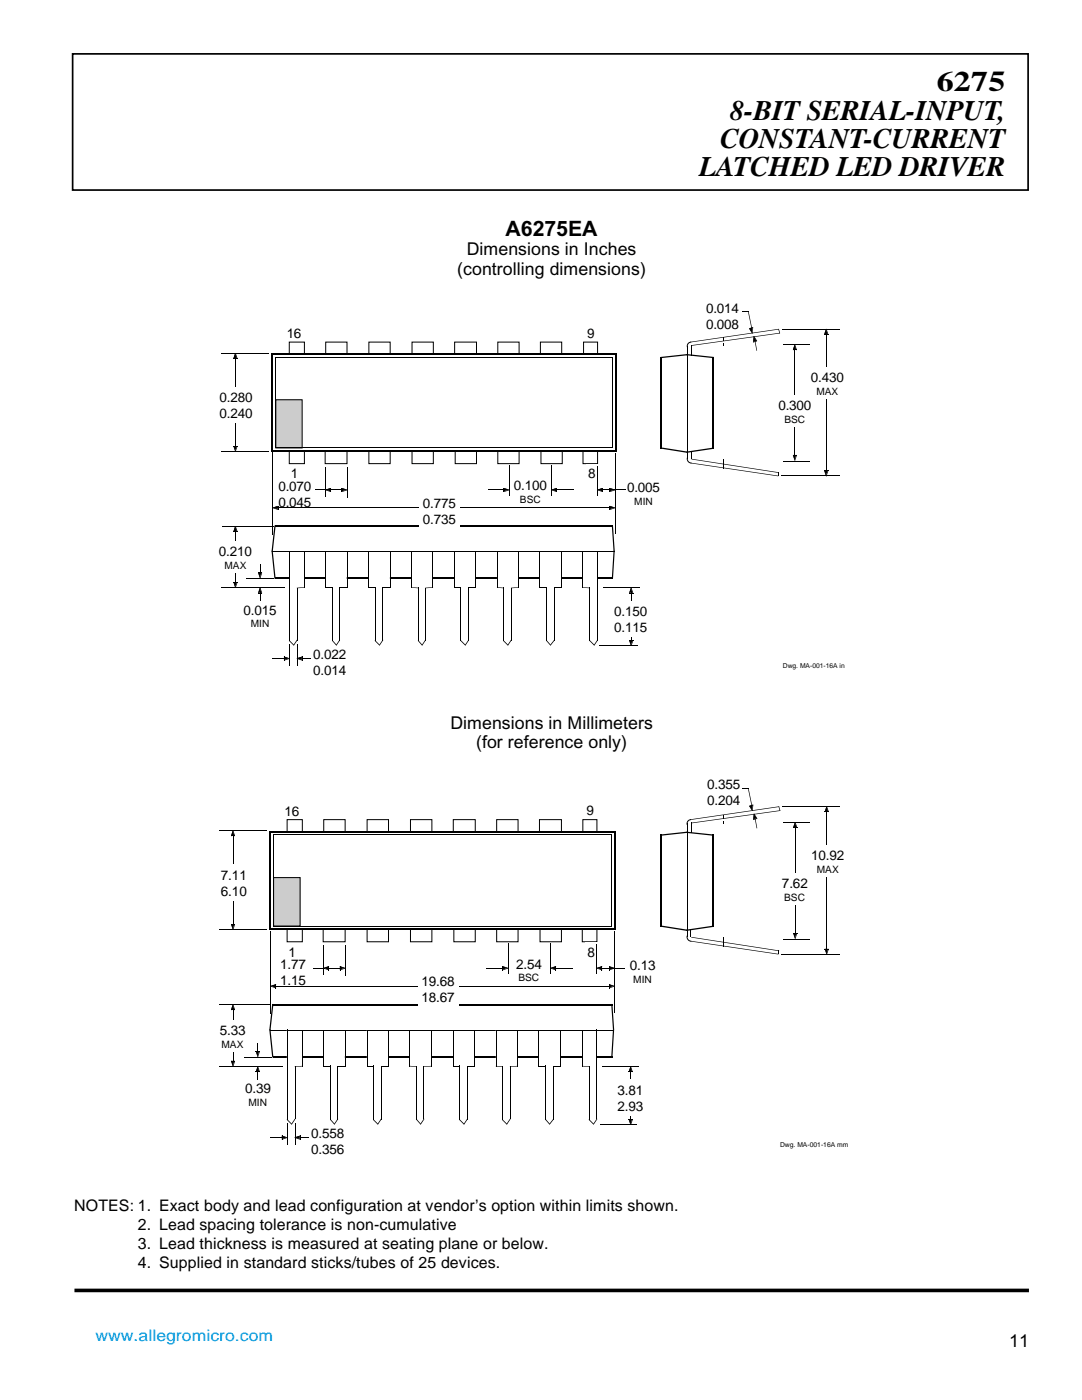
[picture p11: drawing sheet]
<svg xmlns="http://www.w3.org/2000/svg" width="216mm" height="279mm" viewBox="0 0 216 279" stroke-linecap="round" stroke-linejoin="round" font-family="sans-serif">
<path d="M14.5 10.8h190.6v27.1h-190.6z" fill="none" stroke="#000" stroke-width=".34"/>
<path d="M14.9 257.5h190.4" fill="none" stroke="#000" stroke-width=".72" stroke-linecap="butt"/>
<path d="M131.9 166.6v18.4M142.3 166.6v18.4" fill="none" stroke="#000" stroke-width=".22"/>
<path d="M137.1 164.4v22.6M138 164.2v2M156.3 164.1h5.2M158.7 165.1v21.2M156.3 187.5h5.2" fill="none" stroke="#000" stroke-width=".2"/>
<g fill="#000">
<path d="M148.2 157.3h1.2v.2h-1.2zM149.3 157.5h.1l.7 3.3h-.1zM131.8 166.6l5.3-.6v.2l-5.1 .6h-.2zM136.9 166l5.5 .6v.2l-5.5-.6zM144.3 163.9h.2v.5h-.2zM144.3 162.6h.2v.7h-.2zM149.5 160.8l.7 1zM149.5 160.8l.5-.1-.4 .2zM149.8 160.7l.5-.1-.3 .2zM150.2 160.6l.1 .1-.1 1.1h-.1zM150.4 162.4l.1 .1-.1 1.1h-.1zM150.4 162.4l.7 1z"/>
<path d="M150.6 163.4h.1l.4 1.9h-.1zM150.3 163.5l.4-.1-.3 .2zM150.6 163.4l.5-.1-.4 .2zM137.7 163.5l17.8-2.6v.1l-17.7 2.6zM155.4 160.9h.1l.2 .9h-.1zM137.9 164.2l17.8-2.5v.1l-17.7 2.5zM158.3 165.1h.4v.1h-.4zM158.6 164.1l.1 .1-.3 1h-.1zM158.6 165.1h.5v.1h-.5zM158.6 164.1h.1l.4 1.1h-.1zM132 184.7l5.1 .8v.3l-5.1-.8zM137.8 185.5h.1v1.5h-.1z"/>
<path d="M137.8 187.8l17.6 2.6v.1l-17.6-2.6zM137.9 187l17.6 2.7v.1l-17.6-2.7zM136.9 185.5l5.5-.8v.3l-5.3 .8h-.2zM144.3 187.1h.2v1h-.2zM144.3 188h.2v.9h-.2zM155.4 189.7h.1v.8h-.1zM158.3 186.2h.1l.3 1.1h-.1zM158.3 186.2h.4v.1h-.4zM158.6 186.2h.5v.1h-.5zM159 186.2l.1 .1-.4 1h-.1z"/>
</g>
<path d="M149.5 160.8l.7-.2-.1 1.1zM150.4 162.4l.6 .9-.7 .2zM158.6 164.1l.4 1h-.7zM158.3 186.2h.7l-.4 1z" fill="#000"/>
<path d="M155.4 174.3h6.6v6.3h-6.6z" fill-rule="evenodd" fill="#fff"/>
<path d="M137.9 163.6a.79 .79 0 0 0-.8 1M156.1 161h11.5M165 161.9v27.6M137.1 186.7v.2a.84 .84 0 0 0 .8 .9M155.9 190.4h11.7" fill="none" stroke="#000" stroke-width=".2"/>
<path d="M164.9 160.9l.3 1h-.6zM164.6 189.4h.6l-.3 1z" fill="#000"/>
<path d="M164.6 161.9h.4v.2h-.4zM164.9 160.9l.1 .1-.3 1.1h-.1zM164.9 161.9h.5v.2h-.5zM164.9 160.9h.1l.4 1.2h-.2zM164.6 189.4h.1l.3 1.1h-.1zM164.6 189.4h.4v.1h-.4zM164.9 189.4h.5v.1h-.5zM165.2 189.4l.2 .1-.4 1h-.1z" fill="#000"/>
<path d="M161.2 168.7h8.1v6.3h-8.1z" fill-rule="evenodd" fill="#fff"/>
<path d="M54.5 175.1h5.4v9.8h-5.4z" fill="#ccc"/>
<g fill="none" stroke="#000" stroke-width=".2">
<path d="M54.5 166.6h67.6M54.6 175.1h5.3v9.7h-5.3zM54.6 166.7v18.2M57.3 163.6h3v2.4h-3zM64.6 163.6h4.3v2.4h-4.3zM73.3 163.6h4.2v2.4h-4.2zM99.1 163.6h4.3v2.4h-4.3zM107.6 163.6h4.4v2.4h-4.4zM116.3 163.6h2.8v2.4h-2.8zM122 166.7v18.2M53.9 185.8v16.5M54.5 184.8h67.6"/>
<path d="M57.3 185.5h3v2.5h-3zM64.5 185.5h4.4v2.5h-4.4zM64.6 188.6v5.9M68.9 188.6v6.1M73.3 185.5h4.2v2.5h-4.2zM99.1 185.5h4.3v2.5h-4.3zM101.5 188.2v6.2M107.8 185.5h4.2v2.5h-4.2zM109.9 188.2v6.2M116.2 185.5h2.9v2.5h-2.9zM122.7 185.9v16.1M43.6 212.9h12.7"/>
<path d="M43.7 200.5h10.4M48.7 211h5.5M53.9 205.6h68.6M120.2 212.8h7.3M119.8 224.5h7.3"/>
</g>
<path d="M53.8 166h69M53.9 165.9v19.6M122.8 165.9v19.6M53.8 185.4h69M54.4 200.5h67.8M54.4 210.9h67.8" fill="none" stroke="#000" stroke-width=".22"/>
<path d="M53.8 205.4h.2l.5 5.6h-.2zM54.3 200.4h.2v.2l-.5 5h-.2zM122 200.4h.2l.3 5.1h-.2zM122.3 205.4h.2v.2l-.3 5.4h-.2z" fill="#000"/>
<path d="M57.2 205.5h3.1v7.2l-1.5 .1v10.5l-.7 1-.9-.9z" fill-rule="evenodd" fill="#fff"/>
<path d="M57.2 205.6h3.2M57.3 205.5v18M58.9 212.8v10.6M60.3 205.5v7.3" fill="none" stroke="#000" stroke-width=".2"/>
<path d="M58.8 212.8l1.6-.1v.1l-1.5 .1zM60.3 205.5l.1 .1zM57.2 223.4l1 1zM58.8 223.3l.1 .1-.8 1z" fill="#000"/>
<path d="M98.9 205.5h4.3v7.2l-1.5 .1v10.5l-.6 1-.9-.9v-10.6l-1.3-.1z" fill-rule="evenodd" fill="#fff"/>
<path d="M98.9 205.6h4.4M99 205.5v7.3M100.2 212.8v10.7M101.8 212.8v10.6M103.3 205.5v7.3" fill="none" stroke="#000" stroke-width=".2"/>
<path d="M98.9 212.7l1.4 .1v.1l-1.4-.1zM101.7 212.8l1.6-.1v.1l-1.4 .1zM103.2 205.5l.1 .1zM100.2 223.4l1 1zM101.7 223.3l.2 .1-.8 1z" fill="#000"/>
<path d="M107.5 205.5h4.4v7.2h-1.5v10.6l-.8 1-.8-.9v-10.7h-1.3z" fill-rule="evenodd" fill="#fff"/>
<path d="M107.5 205.6h4.5M107.5 205.5v7.3M108.9 212.7v10.8M110.5 212.7v10.7M111.9 205.5v7.3" fill="none" stroke="#000" stroke-width=".2"/>
<path d="M107.5 212.7h1.4v.1h-1.4zM110.4 212.7h1.6v.1h-1.6zM111.9 205.5l.1 .1zM108.8 223.4l.9 1zM110.4 223.3l.1 .1-.9 1z" fill="#000"/>
<path d="M73.2 205.5h4.3v7.2h-1.5v10.6l-.7 1-.9-.9v-10.7h-1.2z" fill-rule="evenodd" fill="#fff"/>
<path d="M73.2 205.6h4.4M73.3 205.5v7.3M74.5 212.7v10.8M76.1 212.7v10.7M77.5 205.5v7.3" fill="none" stroke="#000" stroke-width=".2"/>
<path d="M73.2 212.7h1.3v.1h-1.3zM76 212.7h1.6v.1h-1.6zM77.5 205.5l.1 .1zM74.4 223.4l1 1zM76 223.3l.1 .1-.8 1z" fill="#000"/>
<path d="M64.5 205.5h4.3v7.2h-1.4v10.6l-.7 1-.8-.9v-10.7h-1.4z" fill-rule="evenodd" fill="#fff"/>
<path d="M64.5 205.6h4.4M64.6 205.5v7.3M65.9 212.7v10.8M67.4 212.7v10.7M68.9 205.5v7.3" fill="none" stroke="#000" stroke-width=".2"/>
<path d="M64.5 212.7h1.5v.1h-1.5zM67.4 212.7h1.5v.1h-1.5zM68.8 205.5l.1 .1zM65.9 223.4l.9 1zM67.4 223.3l.1 .1-.8 1z" fill="#000"/>
<path d="M90.4 205.5h4.3v7.2h-1.5v10.6l-.7 1-.9-.9v-10.7h-1.2z" fill-rule="evenodd" fill="#fff"/>
<path d="M90.4 205.6h4.4M90.4 205.5v7.3M91.7 212.7v10.8M93.3 212.7v10.7M94.7 205.5v7.3M57.3 224.2v4.4M58.9 224.2v4.4" fill="none" stroke="#000" stroke-width=".2"/>
<path d="M90.4 212.7h1.3v.1h-1.3zM93.2 212.7h1.6v.1h-1.6zM94.7 205.5l.1 .1zM91.6 223.4l1 1zM93.2 223.3l.1 .1-.8 1z" fill="#000"/>
<path d="M116.8 188h2.9v3.9h-2.9z" fill-rule="evenodd" fill="#fff"/>
<path d="M43.7 165.8h9.5M46.5 166.8v17.7M43.7 185.5h9.5M62.4 193.2h2.4M65.6 193.2h2.3M121.8 193.2h2.9M46.5 201.5v10.3M125.9 213.8v9.7M53.9 227h2.4" fill="none" stroke="#000" stroke-width=".2"/>
<g fill="#000">
<path d="M46.4 165.8l.4 1h-.7zM46.1 184.4h.7l-.4 1zM64.5 193.2l1.1-.4v.7zM67.8 192.8l1 .4-1 .3zM119.1 193.2l1-.4v.7zM121.5 192.8l1 .4-1 .3zM46.4 200.5l.4 1h-.7zM46.1 211.7h.7l-.4 1zM51.1 209.8h.6l-.3 1zM51.4 212.8l.3 1h-.6zM125.8 212.8l.3 1h-.6zM56.2 226.6l1 .4-1 .3z"/>
<path d="M58.8 227l1-.4v.7zM125.5 223.4h.6l-.3 1z"/>
</g>
<g fill="#000">
<path d="M46.1 166.8h.5v.1h-.5zM46.4 165.8l.2 .1-.4 1h-.1zM46.4 166.8h.5v.1h-.5zM46.4 165.8h.2l.3 1.1h-.1zM46.1 184.4h.1l.4 1.1h-.2zM46.1 184.4h.5v.1h-.5zM46.4 184.4h.5v.1h-.5zM46.8 184.4l.1 .1-.3 1h-.2zM64.5 193.2l1.2 .3v.1l-1.2-.3zM65.6 193.2h.1v.4h-.1zM65.6 192.8h.1v.5h-.1zM64.5 193.2l1.2-.4v.1l-1 .4z"/>
<path d="M67.8 193.2h.1v.4h-.1zM67.8 192.8h.1v.5h-.1zM67.8 192.8l1.1 .4v.1l-1.1-.4zM67.8 193.5l1.1-.3v.1l-1 .3zM119.1 193.2l1.1 .3v.1l-1.1-.3zM120.1 193.2h1.5v.1h-1.5zM120.1 193.2h.1v.4h-.1zM120.1 192.8h.1v.5h-.1zM119.1 193.2l1.1-.4v.1l-1 .4zM121.5 193.2h.1v.4h-.1zM121.5 192.8h.1v.5h-.1zM121.5 192.8l1.1 .4v.1l-1.1-.4z"/>
<path d="M121.5 193.5l1.1-.3v.1l-1 .3zM46.1 201.5h.5v.1h-.5zM46.1 211.7h.1l.4 1.1h-.2zM46.1 211.7h.5v.1h-.5zM46.4 200.5l.2 .1-.4 1h-.1zM46.4 201.5h.5v.1h-.5zM46.4 200.5h.2l.3 1.1h-.1zM46.4 211.7h.5v.1h-.5zM46.8 211.7l.1 .1-.3 1h-.2zM51.1 209.8h.1l.3 1.1h-.1zM51.1 209.8h.4v.1h-.4zM51.1 213.8h.4v.2h-.4z"/>
<path d="M51.4 208.2h.1v1.7h-.1zM51.4 209.8h.4v.1h-.4zM51.4 213.8h.1v1.7h-.1zM51.4 212.8l.1 .1-.3 1.1h-.1zM51.4 213.8h.4v.2h-.4zM51.4 212.8h.1l.3 1.2h-.1zM51.7 209.8l.1 .1-.3 1h-.1zM125.5 213.8h.4v.2h-.4zM125.8 212.8l.1 .1-.3 1.1h-.1zM125.8 213.8h.4v.2h-.4zM125.8 212.8h.1l.3 1.2h-.1zM56.2 226.6l1.1 .4v.1l-1.1-.3z"/>
<path d="M56.2 226.6h.1v.5h-.1zM56.2 227h.1v.4h-.1zM56.2 227.3l1.1-.3v.1l-1 .3zM58.8 227l1.1 .3v.1l-1.1-.3zM59.8 227h1.7v.1h-1.7zM59.8 227h.1v.4h-.1zM59.8 226.6h.1v.5h-.1zM58.8 227l1.1-.4v.2l-1 .3zM125.5 223.4h.1l.3 1.1h-.1zM125.5 223.4h.4v.1h-.4zM125.8 223.4h.4v.1h-.4zM126.1 223.4l.1 .1-.3 1h-.1z"/>
</g>
<g fill="#fff">
<path d="M43.4 172.6h6.6v7.2h-6.6z" fill-rule="evenodd"/>
<path d="M43.2 203.6h6.6v6.3h-6.6z" fill-rule="evenodd"/>
<path d="M122.5 215.5h6.7v7.2h-6.7z" fill-rule="evenodd"/>
<path d="M116.1 205.5h3v17.8l-.7 1-.9-.9v-10.6l-1.4-.1z" fill-rule="evenodd"/>
</g>
<path d="M55 196.8h66.6M97.1 193.2h3.3M110.8 193.2h3.5M116.1 205.6h3.1M116.2 205.5v7.3M117.5 212.8v10.7M119.1 205.5v17.9" fill="none" stroke="#000" stroke-width=".2"/>
<g fill="#000">
<path d="M54 196.8l1.1 .3v.1l-1.1-.3zM55 196.8h.1v.4h-.1zM55 196.4h.1v.5h-.1zM54 196.8l1.1-.4v.1l-1 .4zM100.3 192.8l1.1 .4v.1l-1.1-.4zM100.3 192.8h.1v.5h-.1zM100.3 193.2h.1v.4h-.1zM100.3 193.5l1.1-.3v.1l-1 .3zM109.8 193.2l1.2 .3v.1l-1.2-.3zM110.8 193.2h.2v.4h-.2zM110.8 192.8h.2v.5h-.2zM109.8 193.2l1.2-.4v.1l-1.1 .4z"/>
<path d="M121.5 196.8h.1v.4h-.1zM121.5 196.4h.1v.5h-.1zM121.5 196.4l1.1 .4v.1l-1.1-.4zM121.5 197.1l1.1-.3v.1l-1 .3zM116.1 212.7l1.5 .1v.1l-1.5-.1zM119.1 205.5l.1 .1zM117.5 223.4l1 1zM119.1 223.3l.1 .1-.8 1z"/>
</g>
<path d="M54 196.8l1-.4v.7zM100.3 192.8l1 .4-1 .3zM109.8 193.2l1-.4v.7zM121.5 196.4l1 .4-1 .3z" fill="#000"/>
<path d="M83.4 193.8h8.1v7.2h-8.1z" fill-rule="evenodd" fill="#fff"/>
<path d="M81.9 163.6h4.3v2.4h-4.3zM90.4 163.6h4.4v2.4h-4.4zM81.9 185.5h4.3v2.5h-4.3zM90.6 185.5h4.2v2.5h-4.2z" fill="none" stroke="#000" stroke-width=".2"/>
<path d="M81.7 205.5h4.3v7.2l-1.5 .1v10.5l-.6 1-.8-.9v-10.6l-1.4-.1z" fill-rule="evenodd" fill="#fff"/>
<path d="M137.1 69.1v22.5M138 68.9v2M156.2 68.8h5.3M158.6 69.8v21.1M156.2 92.1h5.3M119.1 188.5v5.9M81.7 205.6h4.4M81.8 205.5v7.3M83.1 212.8v10.7M84.6 212.8v10.6M86.1 205.5v7.3" fill="none" stroke="#000" stroke-width=".2"/>
<g fill="#000">
<path d="M131.8 71.2l5.4-.5v.2l-5.2 .6h-.2zM137 70.7l5.4 .5v.3l-5.4-.6zM144.3 68.6h.2v.5h-.2zM144.3 67.3h.2v.7h-.2zM148.2 62.1h1.2v.1h-1.2zM149.3 62.2h.1l.7 3.3h-.2zM149.5 65.5l.7 1zM149.5 65.5l.4-.1-.3 .2zM149.8 65.4l.5-.1-.4 .2zM150.2 65.3l.1 .1-.1 1.1h-.1zM150.4 67.1l.1 .1-.1 1.1h-.1zM150.4 67.1l.7 1z"/>
<path d="M150.6 68.1h.1l.4 1.9h-.2zM150.3 68.2l.4-.1-.3 .2zM150.6 68.1l.5-.1-.4 .2zM137.7 68.2l17.7-2.6v.2l-17.5 2.5zM155.3 65.6h.1l.2 .9h-.1zM138 68.9l17.6-2.5v.1l-17.5 2.5zM158.2 69.8h.5v.1h-.5zM158.6 68.8l.1 .1-.4 1h-.1zM158.6 69.8h.4v.1h-.4zM158.6 68.8h.1l.3 1.1h-.1zM132 89.3l5.2 .8v.2l-5.2-.7zM137.9 90.1h.1v1.5h-.1z"/>
<path d="M137.9 92.4l17.4 2.5v.1l-17.4-2.5zM138 91.6l17.4 2.7v.1l-17.4-2.7zM137 90.1l5.4-.8v.3l-5.2 .7h-.2zM144.3 91.7h.2v1h-.2zM144.3 92.6h.2v.9h-.2zM155.3 94.3h.1v.7h-.1zM158.2 90.8h.1l.4 1.1h-.1zM158.2 90.8h.5v.1h-.5zM158.6 90.8h.4v.1h-.4zM158.9 90.8l.1 .1-.3 1h-.1zM81.7 212.7l1.5 .1v.1l-1.5-.1zM84.5 212.8l1.6-.1v.1l-1.4 .1z"/>
<path d="M86 205.5l.1 .1zM83.1 223.4l.9 1zM84.5 223.3l.2 .1-.8 1z"/>
</g>
<path d="M131.9 71.2v18.4M142.3 71.2v18.4" fill="none" stroke="#000" stroke-width=".22"/>
<g fill="#000">
<path d="M149.5 65.5l.7-.2-.1 1.1zM158.6 68.8l.3 1h-.7zM158.2 90.8h.7l-.3 1z"/>
<path d="M150.4 67.1l.5 .9-.6 .2z" fill-rule="evenodd"/>
</g>
<path d="M154.6 78.9h8.1v6.3h-8.1z" fill-rule="evenodd" fill="#fff"/>
<path d="M137.9 68.3a.78 .78 0 0 0-.7 1M156.1 65.7h11.4M164.9 66.7v27.3M137.2 91.3l-.1 .1a.84 .84 0 0 0 .9 1M155.9 95h11.6" fill="none" stroke="#000" stroke-width=".2"/>
<path d="M164.8 65.6l.4 1.1h-.7zM164.5 93.9h.7l-.4 1z" fill="#000"/>
<path d="M164.5 66.7h.4v.1h-.4zM164.8 65.6l.1 .2-.3 1h-.1zM164.8 66.7h.5v.1h-.5zM164.8 65.6h.1l.4 1.2h-.1zM164.5 93.9h.1l.3 1.1h-.1zM164.5 93.9h.4v.1h-.4zM164.8 93.9h.5v.1h-.5zM165.2 93.9l.1 .1-.4 1h-.1z" fill="#000"/>
<path d="M161.1 73.4h8.1v6.2h-8.1z" fill-rule="evenodd" fill="#fff"/>
<path d="M55 79.7h5.4v9.8h-5.4z" fill="#ccc"/>
<g fill="none" stroke="#000" stroke-width=".2">
<path d="M55 71.3h67.2M55 71.3v18.2M55 79.8h5.3v9.6h-5.3zM57.7 68.3h3v2.4h-3zM65 68.3h4.2v2.4h-4.2zM73.6 68.3h4.3v2.4h-4.3zM99.3 68.3h4.3v2.4h-4.3zM107.8 68.3h4.3v2.4h-4.3zM116.4 68.3h2.8v2.4h-2.8zM122.1 71.3v18.2M54.4 90.3v16.5M55 89.4h67.2"/>
<path d="M57.7 90.1h3v2.4h-3zM64.9 90.1h4.3v2.4h-4.3zM65 93.1v6M69.2 93.1v6.2M73.6 90.1h4.3v2.4h-4.3zM99.3 90.1h4.3v2.4h-4.3zM101.7 92.8v6.2M107.9 90.1h4.3v2.4h-4.3zM110.1 92.8v6.2M116.3 90.1h2.9v2.4h-2.9zM122.8 90.5v16.1M44.1 117.3h12.7"/>
<path d="M44.2 105h10.3M49.2 115.4h5.4M54.3 110.1h68.3M120.3 117.2h7.3M119.6 128.9h7.6"/>
</g>
<path d="M54.2 70.7h68.7M54.3 70.6v19.5M122.9 70.6v19.5M54.2 90h68.7M54.9 105h67.4M54.9 115.4h67.4" fill="none" stroke="#000" stroke-width=".22"/>
<path d="M54.2 109.9h.2l.6 5.6h-.2zM54.8 104.9h.2v.2l-.6 5h-.2zM122.1 104.9h.2l.3 5.1h-.2zM122.4 109.9h.2v.2l-.3 5.4h-.2z" fill="#000"/>
<path d="M57.7 110h3v7.2l-1.5 .1v10.4l-.6 1-.9-.9z" fill-rule="evenodd" fill="#fff"/>
<path d="M57.7 110.1h3.1M57.7 110v17.9M59.3 117.3v10.5M60.7 110v7.3" fill="none" stroke="#000" stroke-width=".2"/>
<path d="M59.2 117.3l1.6-.1v.1l-1.5 .1zM60.7 110l.1 .1zM57.7 127.8l1 1zM59.2 127.7l.1 .1-.7 1z" fill="#000"/>
<path d="M99.2 110h4.2v7.2l-1.4 .1v10.4l-.7 1-.9-.9v-10.5l-1.2-.1z" fill-rule="evenodd" fill="#fff"/>
<path d="M99.2 110.1h4.3M99.2 110v7.3M100.4 117.3v10.6M102 117.3v10.5M103.5 110v7.3" fill="none" stroke="#000" stroke-width=".2"/>
<path d="M99.2 117.2l1.3 .1v.1l-1.3-.1zM102 117.3l1.5-.1v.1l-1.4 .1zM103.4 110l.1 .1zM100.4 127.8l1 1zM102 127.7l.1 .1-.8 1z" fill="#000"/>
<path d="M107.7 110h4.3v7.2h-1.4v10.5l-.8 1-.8-.9v-10.6h-1.3z" fill-rule="evenodd" fill="#fff"/>
<path d="M107.7 110.1h4.4M107.7 110v7.3M109.1 117.2v10.7M110.6 117.2v10.6M112.1 110v7.3" fill="none" stroke="#000" stroke-width=".2"/>
<path d="M107.7 117.2h1.4v.1h-1.4zM110.6 117.2h1.5v.1h-1.5zM112 110l.1 .1zM109 127.8l.9 1zM110.6 127.7l.1 .1-.9 1z" fill="#000"/>
<path d="M73.5 110h4.3v7.2h-1.5v10.5l-.6 1-.9-.9v-10.6h-1.3z" fill-rule="evenodd" fill="#fff"/>
<path d="M73.5 110.1h4.4M73.6 110v7.3M74.8 117.2v10.7M76.4 117.2v10.6M77.9 110v7.3" fill="none" stroke="#000" stroke-width=".2"/>
<path d="M73.5 117.2h1.4v.1h-1.4zM76.3 117.2h1.6v.1h-1.6zM77.8 110l.1 .1zM74.8 127.8l1 1zM76.3 127.7l.2 .1-.8 1z" fill="#000"/>
<path d="M64.9 110h4.3v7.2h-1.5v10.5l-.6 1-.8-.9v-10.6h-1.4z" fill-rule="evenodd" fill="#fff"/>
<path d="M64.9 110.1h4.4M65 110v7.3M66.3 117.2v10.7M67.8 117.2v10.6M69.2 110v7.3" fill="none" stroke="#000" stroke-width=".2"/>
<path d="M64.9 117.2h1.5v.1h-1.5zM67.7 117.2h1.6v.1h-1.6zM69.2 110l.1 .1zM66.3 127.8l.9 1zM67.7 127.7l.1 .1-.7 1z" fill="#000"/>
<path d="M90.7 110h4.2v7.2h-1.4v10.5l-.7 1-.9-.9v-10.6h-1.2z" fill-rule="evenodd" fill="#fff"/>
<path d="M90.7 110.1h4.3M90.7 110v7.3M91.9 117.2v10.7M93.5 117.2v10.6M95 110v7.3M57.7 128.6v4.3M59.3 128.6v4.3" fill="none" stroke="#000" stroke-width=".2"/>
<path d="M90.7 117.2h1.3v.1h-1.3zM93.5 117.2h1.5v.1h-1.5zM94.9 110l.1 .1zM91.9 127.8l1 1zM93.5 127.7l.1 .1-.8 1z" fill="#000"/>
<path d="M116.9 92.6h3v3.9h-3z" fill-rule="evenodd" fill="#fff"/>
<path d="M44.2 70.5h9.4M47 71.5v17.6M44.2 90.1h9.4M62.8 97.8h2.4M65.9 97.8h2.4M121.9 97.8h2.9M47 106v10.3M125.9 118.3v9.6M54.3 131.4h2.5" fill="none" stroke="#000" stroke-width=".2"/>
<g fill="#000">
<path d="M46.9 70.5l.4 1h-.7zM46.6 89h.7l-.4 1zM64.9 97.7l1-.3v.7zM68.2 97.4l1 .3-1 .4zM119.2 97.7l1-.3v.7zM121.6 97.4l1 .3-1 .4zM46.9 105l.4 1h-.7zM46.6 116.2h.7l-.4 1zM51.5 114.3h.7l-.4 1zM51.8 117.3l.4 1h-.7zM125.9 117.3l.3 1h-.6zM56.7 131l1 .4-1 .3z"/>
<path d="M59.2 131.4l1-.4v.7zM125.6 127.8h.6l-.3 1z"/>
</g>
<g fill="#000">
<path d="M46.6 71.5h.4v.1h-.4zM46.9 70.5l.1 .1-.3 1h-.1zM46.9 71.5h.5v.1h-.5zM46.9 70.5h.1l.4 1.1h-.1zM46.6 89h.1l.3 1.1h-.1zM46.6 89h.4v.1h-.4zM46.9 89h.5v.1h-.5zM47.3 89l.1 .1-.4 1h-.1zM64.9 97.7l1.2 .4v.1l-1.2-.4zM65.9 97.7h.2v.5h-.2zM65.9 97.4h.2v.4h-.2zM64.9 97.7l1.2-.3v.1l-1.1 .3z"/>
<path d="M68.2 97.7h.1v.5h-.1zM68.2 97.4h.1v.4h-.1zM68.2 97.4l1.1 .3v.1l-1.1-.3zM68.2 98.1l1.1-.4v.1l-1 .4zM119.2 97.7l1.1 .4v.1l-1.1-.4zM120.2 97.7h1.6v.1h-1.6zM120.2 97.7h.1v.5h-.1zM120.2 97.4h.1v.4h-.1zM119.2 97.7l1.1-.3v.1l-1 .3zM121.6 97.7h.2v.5h-.2zM121.6 97.4h.2v.4h-.2zM121.6 97.4l1.2 .3v.1l-1.2-.3z"/>
<path d="M121.6 98.1l1.2-.4v.1l-1 .4zM46.6 106h.4v.1h-.4zM46.6 116.2h.1l.3 1.1h-.1zM46.6 116.2h.4v.1h-.4zM46.9 105l.1 .1-.3 1h-.1zM46.9 106h.5v.1h-.5zM46.9 105h.1l.4 1.1h-.1zM46.9 116.2h.5v.1h-.5zM47.3 116.2l.1 .1-.4 1h-.1zM51.5 114.3h.1l.4 1.1h-.2zM51.5 114.3h.5v.1h-.5zM51.5 118.3h.5v.1h-.5z"/>
<path d="M51.8 112.7h.2v1.7h-.2zM51.8 114.3h.5v.1h-.5zM51.8 118.3h.2v1.7h-.2zM51.8 117.3l.2 .1-.4 1h-.1zM51.8 118.3h.5v.1h-.5zM51.8 117.3h.2l.3 1.1h-.1zM52.2 114.3l.1 .1-.3 1h-.2zM125.6 118.3h.4v.1h-.4zM125.9 117.3l.1 .1-.3 1h-.1zM125.9 118.3h.4v.1h-.4zM125.9 117.3h.1l.3 1.1h-.1zM56.7 131l1.1 .4v.1l-1.1-.4z"/>
<path d="M56.7 131h.1v.5h-.1zM56.7 131.4h.1v.4h-.1zM56.7 131.7l1.1-.3v.1l-1 .3zM59.2 131.4l1.2 .3v.1l-1.2-.3zM60.2 131.4h1.7v.1h-1.7zM60.2 131.4h.2v.4h-.2zM60.2 131h.2v.5h-.2zM59.2 131.4l1.2-.4v.1l-1.1 .4zM125.6 127.8h.1l.3 1.1h-.1zM125.6 127.8h.4v.1h-.4zM125.9 127.8h.4v.1h-.4zM126.2 127.8l.1 .1-.3 1h-.1z"/>
</g>
<g fill="#fff">
<path d="M43.1 77.3h8.1v7.1h-8.1z" fill-rule="evenodd"/>
<path d="M43 108.1h8.1v6.3h-8.1z" fill-rule="evenodd"/>
<path d="M121.9 120h8v7.1h-8z" fill-rule="evenodd"/>
<path d="M116.3 110h2.9v17.7l-.7 1-.9-.9v-10.5l-1.3-.1z" fill-rule="evenodd"/>
</g>
<path d="M97.4 97.8h3.2M111 97.8h3.5M55.4 101.4h66.4M116.3 110.1h3M116.3 110v7.3M117.7 117.3v10.6M119.2 110v17.8" fill="none" stroke="#000" stroke-width=".2"/>
<g fill="#000">
<path d="M100.5 97.4l1.1 .3v.1l-1.1-.3zM100.5 97.4h.1v.4h-.1zM100.5 97.7h.1v.5h-.1zM100.5 98.1l1.1-.4v.1l-1 .4zM110 97.7l1.1 .4v.1l-1.1-.4zM111 97.7h.1v.5h-.1zM111 97.4h.1v.4h-.1zM110 97.7l1.1-.3v.1l-1 .3zM54.4 101.3l1.1 .3v.2l-1.1-.4zM55.4 101.3h.1v.5h-.1zM55.4 101h.1v.4h-.1zM54.4 101.3l1.1-.3v.1l-1 .3z"/>
<path d="M116.3 117.2l1.4 .1v.1l-1.4-.1zM119.2 110l.1 .1zM121.6 101.3h.2v.5h-.2zM121.6 101h.2v.4h-.2zM121.6 101l1.2 .3v.1l-1.2-.3zM121.6 101.6l1.2-.3v.1l-1 .4zM117.6 127.8l1 1zM119.2 127.7l.1 .1-.8 1z"/>
</g>
<path d="M100.5 97.4l1 .3-1 .4zM110 97.7l1-.3v.7zM54.4 101.3l1-.3v.6zM121.6 101l1 .3-1 .3z" fill="#000"/>
<path d="M83.7 98.4h8.1v7.2h-8.1z" fill-rule="evenodd" fill="#fff"/>
<path d="M82.2 68.3h4.3v2.4h-4.3zM90.7 68.3h4.4v2.4h-4.4zM82.2 90.1h4.3v2.4h-4.3zM90.8 90.1h4.3v2.4h-4.3z" fill="none" stroke="#000" stroke-width=".2"/>
<path d="M82 110h4.3v7.2l-1.5 .1v10.4l-.6 1-.8-.9v-10.5l-1.4-.1z" fill-rule="evenodd" fill="#fff"/>
<path d="M119.2 93v6M82 110.1h4.4M82.1 110v7.3M83.4 117.3v10.6M84.9 117.3v10.5M86.4 110v7.3" fill="none" stroke="#000" stroke-width=".2"/>
<path d="M82 117.2l1.5 .1v.1l-1.5-.1zM84.8 117.3l1.6-.1v.1l-1.4 .1zM86.3 110l.1 .1zM83.4 127.8l.9 1zM84.8 127.7l.2 .1-.8 1z" fill="#000"/>
<g font-size="5.6">
<text x="145.7" y="23.9">8-BIT SERIAL-INPUT,</text>
<text x="186.9" y="18.2">6275</text>
<text x="143.7" y="29.5">CONSTANT-CURRENT</text>
<text x="139.5" y="35.1">LATCHED LED DRIVER</text>
</g>
<text font-size="4.2" x="100.9" y="47">A6275EA</text>
<g font-size="3.5">
<text x="93.1" y="50.9">Dimensions in Inches</text>
<text x="91.2" y="54.8">(controlling dimensions)</text>
<text x="89.9" y="145.5">Dimensions in Millimeters</text>
<text x="95" y="149.4">(for reference only)</text>
<text x="201.4" y="268.8">11</text>
</g>
<g font-size="3.2">
<text x="14.8" y="241.7">NOTES: 1. Exact body and lead configuration at vendor’s option within limits shown.</text>
<text x="27.5" y="245.5">2. Lead spacing tolerance is non-cumulative</text>
<text x="27.5" y="249.3">3. Lead thickness is measured at seating plane or below.</text>
<text x="27.5" y="253.2">4. Supplied in standard sticks/tubes of 25 devices.</text>
</g>
<text font-size="3.2" fill="#0097db" x="19" y="267.5">www.allegromicro.com</text>
<g font-size="2.7">
<text x="140.9" y="62.4">0.014</text>
<text x="140.9" y="65.6">0.008</text>
<text x="57.2" y="67.5">16</text>
<text x="117.2" y="67.4">9</text>
<text x="161.8" y="76.3">0.430</text>
<text x="43.8" y="80.2">0.280</text>
<text x="43.8" y="83.4">0.240</text>
<text x="155.3" y="81.9">0.300</text>
<text x="58" y="95.5">1</text>
<text x="117.4" y="95.5">8</text>
<text x="55.5" y="98">0.070</text>
<text x="55.5" y="101.2">0.045</text>
<text x="84.4" y="101.3">0.775</text>
<text x="102.5" y="97.8">0.100</text>
<text x="125.1" y="98.2">0.005</text>
<text x="84.4" y="104.5">0.735</text>
<text x="43.7" y="111">0.210</text>
<text x="48.6" y="122.7">0.015</text>
<text x="122.5" y="122.9">0.150</text>
<text x="62.5" y="131.5">0.022</text>
<text x="122.5" y="126.1">0.115</text>
<text x="62.5" y="134.7">0.014</text>
<text x="141.1" y="157.5">0.355</text>
<text x="141.1" y="160.7">0.204</text>
<text x="56.8" y="162.8">16</text>
<text x="117" y="162.7">9</text>
<text x="161.9" y="171.6">10.92</text>
<text x="44.1" y="175.5">7.11</text>
<text x="44.1" y="178.8">6.10</text>
<text x="156" y="177.2">7.62</text>
<text x="57.6" y="190.9">1</text>
<text x="117.3" y="190.9">8</text>
<text x="55.9" y="193.4">1.77</text>
<text x="55.9" y="196.7">1.15</text>
<text x="84.1" y="196.8">19.68</text>
<text x="103" y="193.3">2.54</text>
<text x="125.7" y="193.6">0.13</text>
<text x="84.1" y="200">18.67</text>
<text x="43.9" y="206.5">5.33</text>
<text x="48.9" y="218.2">0.39</text>
<text x="123.2" y="218.4">3.81</text>
<text x="123.2" y="221.7">2.93</text>
<text x="62.1" y="227.1">0.558</text>
<text x="62.1" y="230.4">0.356</text>
</g>
<g font-size="2">
<text x="162.9" y="78.8">MAX</text>
<text x="156.5" y="84.4">BSC</text>
<text x="103.7" y="100.4">BSC</text>
<text x="126.6" y="100.7">MIN</text>
<text x="44.8" y="113.6">MAX</text>
<text x="50.1" y="125.2">MIN</text>
<text x="156.5" y="179.8">BSC</text>
<text x="163" y="174.2">MAX</text>
<text x="103.4" y="195.9">BSC</text>
<text x="126.4" y="196.2">MIN</text>
<text x="44.2" y="209.1">MAX</text>
<text x="49.6" y="220.8">MIN</text>
</g>
<g font-size="1.3">
<text x="156.2" y="133.3">Dwg. MA-001-16A in</text>
<text x="155.7" y="228.9">Dwg. MA-001-16A mm</text>
</g>
</svg>
